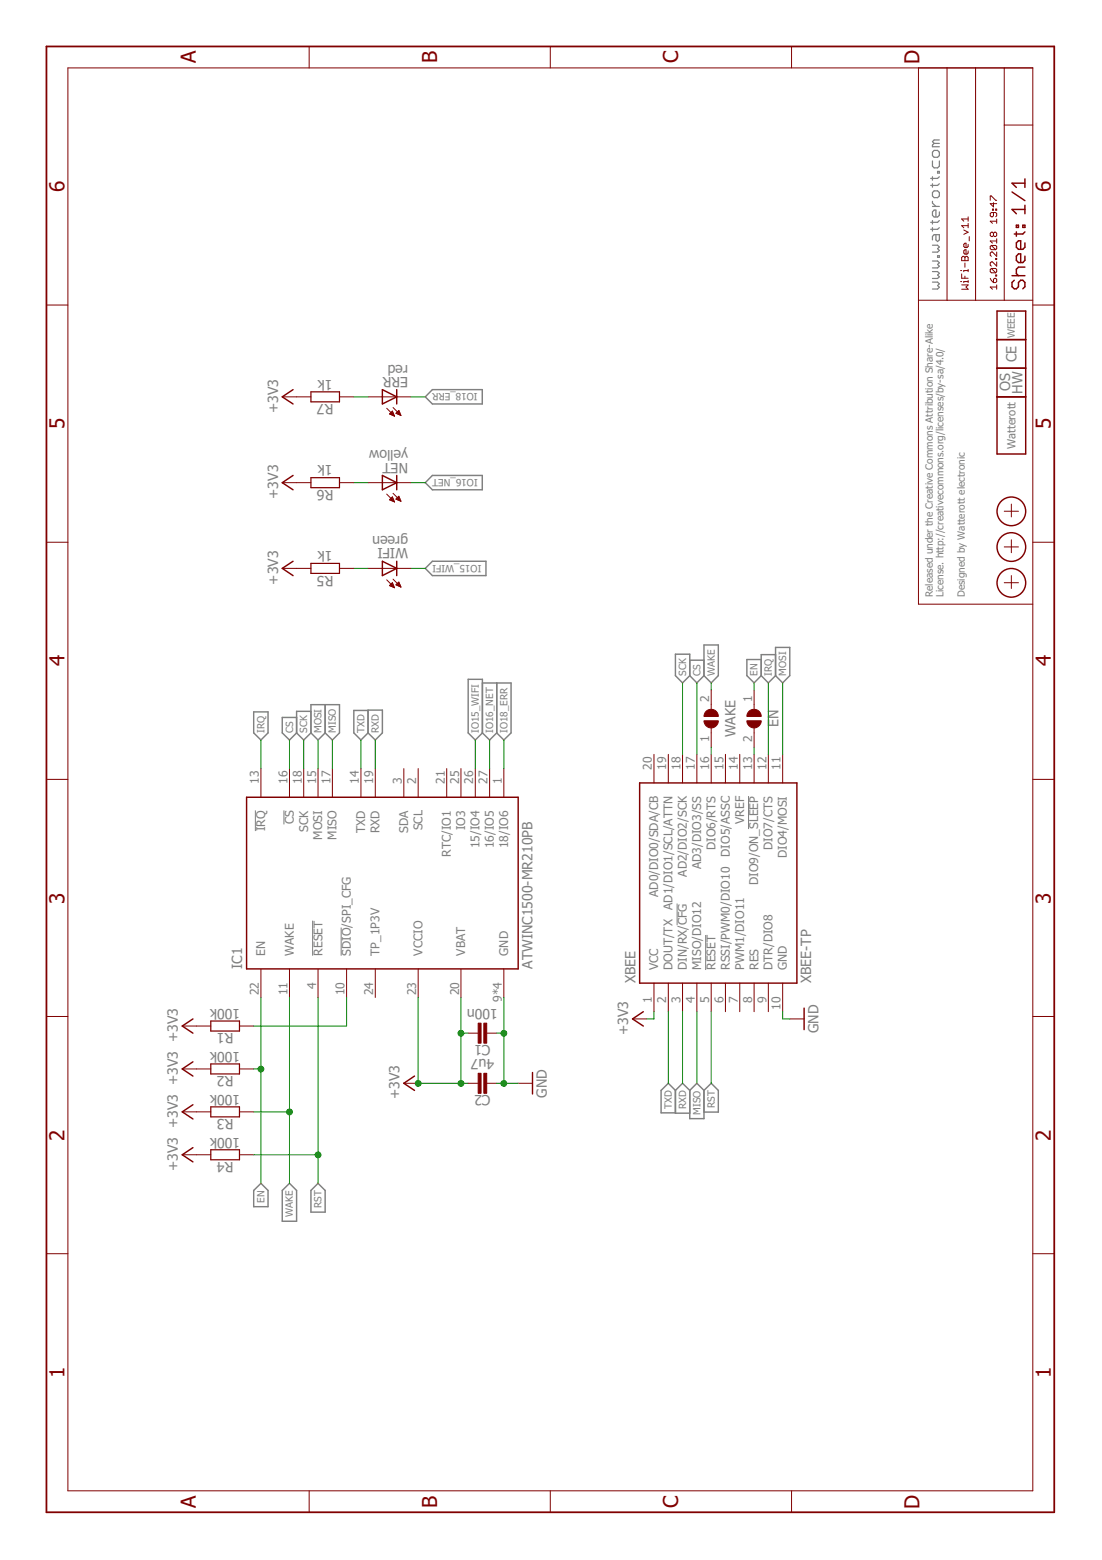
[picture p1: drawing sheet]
<svg xmlns="http://www.w3.org/2000/svg" width="210mm" height="297mm" viewBox="0 0 210 297" stroke-linecap="round" stroke-linejoin="round" font-family="sans-serif">
<g fill="none" stroke="#808080" stroke-width=".23">
<path d="M177.6 30.6v1l.3 .4h.7l.3-.4v-1M177.6 36.7l.3-.4h.7l.3 .4v.6l-.3 .3h-.7l-.3-.3zM177.6 33.7v.6M177.6 35v.6M177.6 38.3v.4l.7 .6M177.6 39.3h1.3M177.9 28.6h.7l.3 .4v.6l-.3 .4h-.7l-.3-.4v-.6zM177.9 27.3l-.3 .3v.3h1.3M177.9 27.3h1M178.6 32.6h.3v.4h-.3zM178.9 35l-.3 .3h-1.3M178.9 33.7l-.3 .3h-1.3"/>
<path d="M178.9 26.6h-1l-.3 .4 .3 .3M177.6 53.7h1l.3 .3-.3 .4 .3 .3-.3 .3h-1M177.6 51.7h1l.3 .3-.3 .4 .3 .3-.3 .3h-1M177.6 49.7h1l.3 .3-.3 .4 .3 .3-.3 .3h-1M177.6 46.7h1l.3 .3-.3 .3 .3 .4-.3 .3h-1M177.6 42v.7M177.6 43.3v.7M178.3 44.7v1l.3 .3 .3-.3v-1h-1l-.3 .3v.7M178.6 48.7h.3v.3h-.3zM178.9 40.3v.7l-.3 .3h-.7l-.3-.3v-.7l.3-.3h.4v1.3M178.9 43.3l-.3 .4h-1.3M178.9 42l-.3 .3h-1.3"/>
</g>
<path d="M48.6 154.3v3.9M54.1 154.3v2.7M142.6 151.6v6.3M59.5 175.3v6.7M65 176.6v5.4M129 172v4.2M134.4 178v6.7" fill="none" stroke="#808080" stroke-width=".19"/>
<g fill="none" stroke="#808080" stroke-width=".28">
<path d="M82.4 74.2h9.5v2.7h-9.5l-1.4-1.3zM82.4 90.5h9.5v2.8h-9.5l-1.4-1.4zM81 108.2l1.4-1.3h10.2v2.7h-10.2zM48.3 135.6h2.8v4l-1.4 1.3-1.4-1.3zM56.5 139.6l1.3 1.3 1.4-1.3M56.5 136.6h-2.7v3l1.3 1.3 1.4-1.3M59.2 139.6v-5.4h5.5v5.4l-1.4 1.3-1.4-1.3M59.2 135.4h-2.7v4.2M59.2 139.6l1.4 1.3 1.3-1.3M61.9 134.2v5.4M70.1 135.2h2.7v4.4l-1.3 1.3-1.4-1.3zM70.1 135.3h-2.7v4.3l1.3 1.3 1.4-1.3"/>
<path d="M89.2 129.3h2.7v10.3l-1.4 1.3-1.3-1.3zM91.9 139.6l1.4 1.3 1.3-1.3M91.9 130h5.4v9.6l-1.3 1.3-1.4-1.3M94.6 130v9.6M128.7 124.6h2.7v4.1l-1.4 1.3-1.3-1.3zM131.4 128.7l1.3 1.3 1.4-1.3M131.4 125.7h2.7M134.1 122.8h2.7v5.9l-1.3 1.3-1.4-1.3zM145 125.6h-2.7v3.1l1.3 1.3 1.4-1.3M145 128.7l1.3 1.3 1.4-1.3M147.7 123.3h2.7v5.4l-1.3 1.3-1.4-1.3zM147.7 124.7h-2.7v4"/>
<path d="M128.7 207.6v4.4h2.7M128.7 207.6l1.3-1.3 1.4 1.3M128.7 207.6l-1.4-1.3-1.4 1.3v4.3h2.8M131.4 207.6v5.4h2.7v-5.4M131.4 207.6l1.3-1.3 1.4 1.3M134.1 207.6l1.4-1.3 1.3 1.3v4.2h-2.7M48.3 226.7l1.4-1.4 1.4 1.4v3.1h-2.8zM53.8 226.7l1.3-1.4 1.4 1.4v5.8h-2.7zM60.6 225.3l1.3 1.4v4.1h-2.7v-4.1z"/>
</g>
<g fill="none" stroke="#800000" stroke-width=".19">
<path d="M12.9 12.9h183.8v271h-183.8zM58.9 8.8v4.1M104.8 8.8v4.1M150.8 8.8v4.1M174.9 12.9v102.1h21.8M180.4 12.9v44.3M185.8 12.9v44.3M191.3 12.9v44.3M188.6 38.1v-.8h.2l.9 .8h.1M189 39.8h.2v.2h-.2zM189.2 38.6v.8l-.6-.6h1.2M189.7 39.8h.1v.2h-.1z"/>
<path d="M191.3 23.8h5.4M8.8 58.1h4.1M174.9 57.2h21.8M183 53.6h.2M183 51.5h.2M183.2 54.3h1.2l-.4 .4 .4 .4h-1.2M183.2 52.2v.8h1.2M183.4 48.8l.4 .2 .4-.2 .2 .2v.6h-1.2v-.6zM183.6 43.8l.8 .4-.8 .4M183.8 49v.6M183.8 50.1v.8M183.8 52.6v.4"/>
<path d="M184.4 46.5v.4l-.2 .2h-.4l-.2-.2v-.4l.4-.2v.8M184.4 47.8v.4l-.2 .2h-.4l-.2-.2v-.4l.4-.2v.8M184.4 51.5h-.8v.2M184.4 53.6h-.8v.2M184.4 41.3v.8M184.4 42.5v.9M184.4 51.3v.4M184.4 53.4v.4M184.4 43h-1.2l.4 .4M184.4 41.7h-1.2l.4 .4M184.6 45.1v.8M188.6 53l.6 .8"/>
<path d="M188.8 46.7h.9l.1 .2v.4l-.1 .2M188.8 51.1h.9l.1 .2v.4l-.1 .2M188.8 51.1l-.2 .2v.4l.2 .2h.9M188.8 46.7l-.2 .2v.4l.2 .2h.9M188.8 51.1l.9 .8M188.8 46.7l.9 .8M189.2 53.2l.5-.2 .1 .2v.4l-.1 .2h-.5zM189.2 40.5v.6l-.2 .2-.4-.2v-.4l.2-.2h.9l.1 .2v.4l-.1 .2M189.2 44.4l.2-.2h.3l.1 .2v.4l-.1 .2-.5-.2M189.2 44.4v.4M189.2 44.4l-.2-.2-.4 .2v.4l.2 .2h.2l.2-.2M189.7 49.2h.1v.2h-.1z"/>
<path d="M189.7 52.4h.1v.2h-.1zM189.8 54.7h-1.2l.4 .4M189.8 41.7v.8M189.8 45.5v.8M189.8 48v.8l-.8-.8-.4 .2v.4l.2 .2M189.8 49.9v.8l-.8-.8h-.2l-.2 .2v.4l.2 .2M189.8 54.3v.8M189.8 45.9h-1.2l.4 .4M189.8 42.1h-1.2l.4 .4M196.7 58.1h4.1M53.8 75.6h5.4M64.7 75.6h2.7"/>
<path d="M70.1 75.6h8.2M73.7 77.7l1.4 1.5M74.2 78.8l.5-.5 .4 .9zM74.3 78.7v.2M74.4 78.6v.3M74.6 78.4v.6M74.7 78.3v.8M74.8 78.5v.6M74.9 77.6l1.5 1.5M75 78.8v.4M75.1 79.1v.1M75.4 78.7l.6-.6 .4 1z"/>
<path d="M75.5 78.6v.1M75.6 78.5v.3M75.8 78.3v.5M75.9 78.2v.7M76 78.3v.7M76.2 78.6v.4M76.3 78.9v.2M53.8 91.9h5.4M64.7 91.9h2.7M70.1 91.9h8.2M73.7 94.1l1.4 1.5M74.2 95.2l.5-.6 .4 1z"/>
<path d="M74.3 95v.2M74.4 94.9v.4M74.6 94.8v.5M74.7 94.7v.7M74.8 94.9v.5M74.9 93.9l1.5 1.5M75 95.2v.3M75.1 95.5h.1M75.4 95l.6-.5 .4 .9zM75.5 95v.1M75.6 94.8v.3M75.8 94.7v.5"/>
<path d="M75.9 94.6v.6M76 94.6v.7M76.2 94.9v.5M76.3 95.2v.2M191.3 97.3h2.7M192.6 96v2.4M8.8 103.3h4.1M53.8 108.2h5.4M64.7 108.2h2.7M70.1 108.2h8.2M73.7 110.4l1.4 1.5M74.2 111.5l.5-.5 .4 .9z"/>
<path d="M74.3 111.4v.1M74.4 111.3v.3M74.6 111.1v.6M74.7 111v.7M74.8 111.2v.6M74.9 110.3l1.5 1.5M75 111.5v.3M75.1 111.8v.1M75.4 111.4l.6-.6 .4 1zM75.5 111.3v.1M75.6 111.1v.4M75.8 111v.5"/>
<path d="M75.9 110.9v.7M76 111v.6M76.2 111.3v.4M76.3 111.6v.1M191.3 104.1h2.7M191.3 111h2.7M192.6 102.8v2.4M192.6 109.6v2.5M196.7 103.3h4.1M135.5 131.4v3.7M135.5 138.6v3.7M143.6 131.4v3.7"/>
<path d="M143.6 138.6v3.7M8.8 148.4h4.1M49.7 146.3v5.5M55.1 146.3v5.5M57.8 146.3v5.5M60.6 146.3v5.5M63.3 146.3v5.5M68.7 146.3v5.5M71.5 146.3v5.5M76.9 146.3v5.5M79.7 146.3v5.5M85.1 146.3v5.5"/>
<path d="M87.8 146.3v5.5M90.5 146.3v5.5M93.3 146.3v5.5M96 146.3v5.5M124.6 143.6v5.5M127.3 143.6v5.5M130 143.6v5.5M132.7 143.6v5.5M135.5 143.6v5.5M138.2 143.6v5.5M140.9 143.6v5.5M143.6 143.6v5.5"/>
<path d="M146.3 143.6v5.5M149.1 143.6v5.5M196.7 148.4h4.1M8.8 193.5h4.1M34.7 195.4h5.5M45.6 195.4h2.7M49.7 184.5v5.4M55.1 184.5v5.4M60.6 184.5v5.4M66 184.5v5.4M71.5 184.5v5.4M79.7 184.5v5.4"/>
<path d="M87.8 184.5v5.4M89.2 196.7h1.9M92.7 196.7h1.9M96 184.5v5.4M120.5 194h2.7M124.6 187.2v5.4M127.3 187.2v5.4M130 187.2v5.4M132.7 187.2v5.4M135.5 187.2v5.4M138.2 187.2v5.4M140.9 187.2v5.4"/>
<path d="M143.6 187.2v5.4M146.3 187.2v5.4M149.1 187.2v5.4M150.4 194h2.8M196.7 193.5h4.1M34.7 203.5h5.5M34.7 211.7h5.5M34.7 219.9h5.5M45.6 203.5h2.7M45.6 211.7h2.7M45.6 219.9h2.7M76.9 206.3h2.8"/>
<path d="M89.2 206.3h1.9M92.7 206.3h1.9M98.7 206.3h2.7M8.8 238.7h4.1M196.7 238.7h4.1M58.9 283.9v4.1M104.8 283.9v4.1M150.8 283.9v4.1"/>
</g>
<g fill="none" stroke="#800000" stroke-width=".28">
<path d="M192.8 36.6l2.4 1.6M195.2 39.9h-2.4l.8 .8M195.2 34.1v1.6M195.2 39.1v1.6M195.2 34.9h-2.4l.8 .8M189.9 59.2h5.5v27.2h-5.5zM192.8 52.5h2.4M193.2 53.4l-.4 .4v.8l.4 .4h.4l.4-.4v-.8l.4-.4h.4l.4 .4v.8l-.4 .4M193.6 42.9h.4v.4h-.4zM193.6 44.2v.8M194.8 42.9h.4v.4h-.4zM195.2 46.2v.9l-.4 .4h-.8l-.4-.4v-.9l.4-.4h.4v1.7"/>
<path d="M195.2 48.8v.8l-.4 .4h-.8l-.4-.4v-.8l.4-.5h.4v1.7M195.2 50.9h-1.2l-.4 .4v.8l.4 .4M195.2 44.2l-.4 .4h-1.6M55.8 74.2l-2 1.4 2 1.3M72.8 74.2l2.8 1.4-2.8 1.3zM75.6 74.2v2.7M189.9 75.6h5.5M189.9 70.1h5.5M189.9 64.7h5.5M55.8 90.5l-2 1.4 2 1.4M72.8 90.5l2.8 1.4-2.8 1.4zM75.6 90.5v2.8"/>
<path d="M55.8 106.9l-2 1.3 2 1.4M72.8 106.9l2.8 1.3-2.8 1.4zM75.6 106.9v2.7M47 151.8h51.7v32.7h-51.7zM121.8 149.1h30v38.1h-30zM36.7 194l-2 1.4 2 1.3M122.5 192.6l-2 1.4 2 1.4M153.2 192v4M36.7 202.2l-2 1.3 2 1.4M36.7 210.4l-2 1.3 2 1.4M36.7 218.5l-2 1.4 2 1.3M79 204.9l-2.1 1.4 2.1 1.3"/>
<path d="M101.4 204.2v4.1"/>
<circle cx="192.6" cy="97.4" r="2.73"/>
<circle cx="192.6" cy="111" r="2.73"/>
<circle cx="192.6" cy="104.2" r="2.73"/>
</g>
<path d="M8.8 8.8h192v279.2h-192z" fill="none" stroke="#800000" stroke-width=".34"/>
<path d="M59.2 74.6h5.5v1.9h-5.5zM59.2 91h5.5v1.9h-5.5zM59.2 107.3h5.5v1.9h-5.5zM40.2 194.4h5.4v1.9h-5.4zM40.2 202.6h5.4v1.9h-5.4zM40.2 210.8h5.4v1.9h-5.4zM40.2 218.9h5.4v1.9h-5.4z" fill="none" stroke="#800000" stroke-width=".23"/>
<g fill="#800000" stroke="#800000" stroke-width=".19">
<path d="M91.1 194.8h.5v3.8h-.5z"/>
<path d="M92.2 194.8h.5v3.8h-.5z"/>
<path d="M91.1 204.4h.5v3.8h-.5z"/>
<path d="M92.2 204.4h.5v3.8h-.5z"/>
</g>
<g fill="#800000" stroke="#800000" stroke-width=".19">
<path d="M134.5 135.4a1.37 1.37 0 0 1 1.5-.2 1.37 1.37 0 0 1 .8 1.2h-2.7z" fill-rule="evenodd"/>
<path d="M134.1 137.2h2.7a1.37 1.37 0 0 1-1.3 1.4 1.37 1.37 0 0 1-1.4-1.4z" fill-rule="evenodd"/>
<path d="M142.3 137.2h2.7a1.37 1.37 0 0 1-1.4 1.4 1.37 1.37 0 0 1-1.3-1.4z" fill-rule="evenodd"/>
<path d="M142.7 135.4a1.37 1.37 0 0 1 1.5-.2 1.37 1.37 0 0 1 .8 1.2h-2.7v-.4z" fill-rule="evenodd"/>
</g>
<g fill="none" stroke="#008000" stroke-width=".19">
<path d="M67.4 75.6h2.7M78.3 75.6h2.7M67.4 91.9h2.7M78.3 91.9h2.7M67.4 108.2h2.7M78.3 108.2h2.7M130 130v13.6M132.7 130v13.6M135.5 130v1.4M143.6 130v1.4M146.3 130v13.6M149.1 130v13.6"/>
<path d="M49.7 140.9v5.4M55.1 140.9v5.4M57.8 140.9v5.4M60.6 140.9v5.4M63.3 140.9v5.4M68.7 140.9v5.4M71.5 140.9v5.4M90.5 140.9v5.4M93.3 140.9v5.4M96 140.9v5.4M135.5 142.3v1.3M143.6 142.3v1.3"/>
<path d="M49.7 189.9v35.4M55.1 189.9v35.4M60.6 189.9v35.4M66 189.9v5.5h-17.7M79.7 189.9v16.4h9.5M87.8 196.7h1.4M87.8 189.9v16.4M94.6 196.7h1.4M96 189.9v16.4M124.6 192.6v1.4h-1.4M127.3 192.6v13.7M130 192.6v13.7"/>
<path d="M132.7 192.6v13.7M135.5 192.6v13.7M149.1 192.6v1.4h1.3M48.3 219.9h12.3M48.3 203.5h1.4M48.3 211.7h6.8M94.6 206.3h4.1"/>
</g>
<g fill="#008000" stroke="#008000" stroke-width=".19">
<circle cx="96" cy="196.7" r=".55"/>
<circle cx="96" cy="206.3" r=".55"/>
<circle cx="87.8" cy="196.7" r=".55"/>
<circle cx="79.7" cy="206.3" r=".55"/>
<circle cx="87.8" cy="206.3" r=".55"/>
<circle cx="60.6" cy="219.9" r=".55"/>
<circle cx="49.7" cy="203.6" r=".55"/>
<circle cx="55.1" cy="211.7" r=".55"/>
</g>
<g font-size="3.9" fill="#800000">
<text x="37.3" y="12.1" transform="rotate(-90 37.3 12.1)">A</text>
<text x="83.2" y="12.1" transform="rotate(-90 83.2 12.1)">B</text>
<text x="129.2" y="12.1" transform="rotate(-90 129.2 12.1)">C</text>
<text x="175.1" y="12.2" transform="rotate(-90 175.1 12.2)">D</text>
<text x="12.3" y="36.6" transform="rotate(-90 12.3 36.6)">6</text>
<text x="200.2" y="36.6" transform="rotate(-90 200.2 36.6)">6</text>
<text x="12.3" y="81.7" transform="rotate(-90 12.3 81.7)">5</text>
<text x="200.2" y="81.7" transform="rotate(-90 200.2 81.7)">5</text>
<text x="12.3" y="126.9" transform="rotate(-90 12.3 126.9)">4</text>
<text x="200.2" y="126.9" transform="rotate(-90 200.2 126.9)">4</text>
<text x="12.3" y="172.1" transform="rotate(-90 12.3 172.1)">3</text>
<text x="200.2" y="172.1" transform="rotate(-90 200.2 172.1)">3</text>
<text x="12.3" y="217.2" transform="rotate(-90 12.3 217.2)">2</text>
<text x="200.2" y="217.2" transform="rotate(-90 200.2 217.2)">2</text>
<text x="12.3" y="262.4" transform="rotate(-90 12.3 262.4)">1</text>
<text x="200.2" y="262.4" transform="rotate(-90 200.2 262.4)">1</text>
<text x="37.3" y="287.1" transform="rotate(-90 37.3 287.1)">A</text>
<text x="83.2" y="287.1" transform="rotate(-90 83.2 287.1)">B</text>
<text x="129.2" y="287.1" transform="rotate(-90 129.2 287.1)">C</text>
<text x="175.1" y="287.2" transform="rotate(-90 175.1 287.2)">D</text>
</g>
<g font-size="2.7" fill="#808080">
<text x="77.7" y="69.4" transform="rotate(-180 77.7 69.4)">red</text>
<text x="77.7" y="71.7" transform="rotate(-180 77.7 71.7)">ERR</text>
<text x="193.6" y="68.9" transform="rotate(-90 193.6 68.9)">CE</text>
<text x="63.3" y="72.3" transform="rotate(-180 63.3 72.3)">1k</text>
<text x="63.5" y="76.9" transform="rotate(-180 63.5 76.9)">R7</text>
<text x="192.4" y="74.5" transform="rotate(-90 192.4 74.5)">OS</text>
<text x="194.8" y="75" transform="rotate(-90 194.8 75)">HW</text>
<text x="53" y="78.6" transform="rotate(-90 53 78.6)">+3V3</text>
<text x="63.3" y="88.6" transform="rotate(-180 63.3 88.6)">1k</text>
<text x="77.7" y="85.8" transform="rotate(-180 77.7 85.8)">yellow</text>
<text x="77.7" y="88.1" transform="rotate(-180 77.7 88.1)">NET</text>
<text x="53" y="95" transform="rotate(-90 53 95)">+3V3</text>
<text x="63.5" y="93.3" transform="rotate(-180 63.5 93.3)">R6</text>
<text x="63.3" y="105" transform="rotate(-180 63.3 105)">1k</text>
<text x="77.7" y="102.1" transform="rotate(-180 77.7 102.1)">green</text>
<text x="77.7" y="104.4" transform="rotate(-180 77.7 104.4)">WIFI</text>
<text x="53" y="111.3" transform="rotate(-90 53 111.3)">+3V3</text>
<text x="63.5" y="109.6" transform="rotate(-180 63.5 109.6)">R5</text>
<text x="140.1" y="140.4" transform="rotate(-90 140.1 140.4)">WAKE</text>
<text x="148.3" y="138.5" transform="rotate(-90 148.3 138.5)">EN</text>
<text x="46.1" y="184.5" transform="rotate(-90 46.1 184.5)">IC1</text>
<text x="101.4" y="184.5" transform="rotate(-90 101.4 184.5)">ATWINC1500-MR210PB</text>
<text x="121" y="187.2" transform="rotate(-90 121 187.2)">XBEE</text>
<text x="154.5" y="187.2" transform="rotate(-90 154.5 187.2)">XBEE-TP</text>
<text x="44.4" y="196.7" transform="rotate(-180 44.4 196.7)">R1</text>
<text x="45.7" y="192.1" transform="rotate(-180 45.7 192.1)">100k</text>
<text x="94.8" y="192.1" transform="rotate(-180 94.8 192.1)">100n</text>
<text x="119.7" y="197.1" transform="rotate(-90 119.7 197.1)">+3V3</text>
<text x="155.9" y="196.7" transform="rotate(-90 155.9 196.7)">GND</text>
<text x="45.7" y="200.3" transform="rotate(-180 45.7 200.3)">100k</text>
<text x="93.4" y="198.9" transform="rotate(-180 93.4 198.9)">C1</text>
<text x="94.1" y="201.6" transform="rotate(-180 94.1 201.6)">4u7</text>
<text x="44.4" y="204.9" transform="rotate(-180 44.4 204.9)">R2</text>
<text x="45.7" y="208.4" transform="rotate(-180 45.7 208.4)">100k</text>
<text x="76.1" y="209.3" transform="rotate(-90 76.1 209.3)">+3V3</text>
<text x="93.4" y="208.4" transform="rotate(-180 93.4 208.4)">C2</text>
<text x="104.1" y="209" transform="rotate(-90 104.1 209)">GND</text>
<text x="44.4" y="213.1" transform="rotate(-180 44.4 213.1)">R3</text>
<text x="44.4" y="221.2" transform="rotate(-180 44.4 221.2)">R4</text>
<text x="45.7" y="216.6" transform="rotate(-180 45.7 216.6)">100k</text>
<text x="33.9" y="223" transform="rotate(-90 33.9 223)">+3V3 +3V3 +3V3 +3V3</text>
</g>
<g font-size="2.3" fill="#808080">
<text x="135.1" y="133.7" transform="rotate(-90 135.1 133.7)">2</text>
<text x="143.2" y="133.7" transform="rotate(-90 143.2 133.7)">1</text>
<text x="135.1" y="141.2" transform="rotate(-90 135.1 141.2)">1</text>
<text x="143.2" y="141.2" transform="rotate(-90 143.2 141.2)">2</text>
<text x="49.3" y="149.3" transform="rotate(-90 49.3 149.3)">13</text>
<text x="54.8" y="149.3" transform="rotate(-90 54.8 149.3)">16</text>
<text x="57.5" y="149.3" transform="rotate(-90 57.5 149.3)">18</text>
<text x="60.2" y="149.3" transform="rotate(-90 60.2 149.3)">15</text>
<text x="62.9" y="149.3" transform="rotate(-90 62.9 149.3)">17</text>
<text x="68.4" y="149.3" transform="rotate(-90 68.4 149.3)">14</text>
<text x="71.1" y="149.3" transform="rotate(-90 71.1 149.3)">19</text>
<text x="76.5" y="149.3" transform="rotate(-90 76.5 149.3)">3</text>
<text x="79.3" y="149.3" transform="rotate(-90 79.3 149.3)">2</text>
<text x="84.7" y="149.3" transform="rotate(-90 84.7 149.3)">21</text>
<text x="87.4" y="149.3" transform="rotate(-90 87.4 149.3)">25</text>
<text x="90.2" y="149.3" transform="rotate(-90 90.2 149.3)">26</text>
<text x="92.9" y="149.3" transform="rotate(-90 92.9 149.3)">27</text>
<text x="95.6" y="149.3" transform="rotate(-90 95.6 149.3)">1</text>
<text x="124.2" y="146.6" transform="rotate(-90 124.2 146.6)">20</text>
<text x="126.9" y="146.6" transform="rotate(-90 126.9 146.6)">19</text>
<text x="129.6" y="146.6" transform="rotate(-90 129.6 146.6)">18</text>
<text x="132.4" y="146.6" transform="rotate(-90 132.4 146.6)">17</text>
<text x="135.1" y="146.6" transform="rotate(-90 135.1 146.6)">16</text>
<text x="137.8" y="146.6" transform="rotate(-90 137.8 146.6)">15</text>
<text x="140.5" y="146.6" transform="rotate(-90 140.5 146.6)">14</text>
<text x="143.2" y="146.6" transform="rotate(-90 143.2 146.6)">13</text>
<text x="146" y="146.6" transform="rotate(-90 146 146.6)">12</text>
<text x="148.7" y="146.6" transform="rotate(-90 148.7 146.6)">11</text>
<text x="50.5" y="158.2" transform="rotate(-90 50.5 158.2)">IRQ</text>
<text x="55.9" y="157" transform="rotate(-90 55.9 157)">CS</text>
<text x="58.7" y="158.3" transform="rotate(-90 58.7 158.3)">SCK</text>
<text x="61.4" y="159.9" transform="rotate(-90 61.4 159.9)">MOSI</text>
<text x="64.1" y="159.9" transform="rotate(-90 64.1 159.9)">MISO</text>
<text x="69.6" y="158.6" transform="rotate(-90 69.6 158.6)">TXD</text>
<text x="72.3" y="158.6" transform="rotate(-90 72.3 158.6)">RXD</text>
<text x="77.7" y="158.5" transform="rotate(-90 77.7 158.5)">SDA</text>
<text x="80.5" y="158.1" transform="rotate(-90 80.5 158.1)">SCL</text>
<text x="88.6" y="158.1" transform="rotate(-90 88.6 158.1)">IO3</text>
<text x="91.3" y="161.5" transform="rotate(-90 91.3 161.5)">15/IO4</text>
<text x="94.1" y="161.5" transform="rotate(-90 94.1 161.5)">16/IO5</text>
<text x="96.8" y="161.5" transform="rotate(-90 96.8 161.5)">18/IO6</text>
<text x="136.3" y="161.9" transform="rotate(-90 136.3 161.9)">DIO6/RTS</text>
<text x="141.7" y="156.9" transform="rotate(-90 141.7 156.9)">VREF</text>
<text x="147.2" y="161.8" transform="rotate(-90 147.2 161.8)">DIO7/CTS</text>
<text x="85.9" y="163.1" transform="rotate(-90 85.9 163.1)">RTC/IO1</text>
<text x="130.8" y="166.9" transform="rotate(-90 130.8 166.9)">AD2/DIO2/SCK</text>
<text x="133.5" y="165.5" transform="rotate(-90 133.5 165.5)">AD3/DIO3/SS</text>
<text x="139" y="163.1" transform="rotate(-90 139 163.1)">DIO5/ASSC</text>
<text x="149.9" y="163.4" transform="rotate(-90 149.9 163.4)">DIO4/MOSI</text>
<text x="125.4" y="170.8" transform="rotate(-90 125.4 170.8)">AD0/DIO0/SDA/CB</text>
<text x="128.1" y="173.2" transform="rotate(-90 128.1 173.2)">AD1/DIO1/SCL/ATTN</text>
<text x="144.4" y="168.5" transform="rotate(-90 144.4 168.5)">DIO9/ON_SLEEP</text>
<text x="50.5" y="182" transform="rotate(-90 50.5 182)">EN</text>
<text x="56" y="182" transform="rotate(-90 56 182)">WAKE</text>
<text x="61.4" y="182" transform="rotate(-90 61.4 182)">RESET</text>
<text x="66.8" y="182" transform="rotate(-90 66.8 182)">SDIO/SPI_CFG</text>
<text x="72.3" y="182" transform="rotate(-90 72.3 182)">TP_1P3V</text>
<text x="80.5" y="182" transform="rotate(-90 80.5 182)">VCCIO</text>
<text x="88.6" y="182" transform="rotate(-90 88.6 182)">VBAT</text>
<text x="96.8" y="182" transform="rotate(-90 96.8 182)">GND</text>
<text x="125.4" y="184.7" transform="rotate(-90 125.4 184.7)">VCC</text>
<text x="128.1" y="184.7" transform="rotate(-90 128.1 184.7)">DOUT/TX</text>
<text x="130.8" y="184.7" transform="rotate(-90 130.8 184.7)">DIN/RX/CFG</text>
<text x="133.6" y="184.7" transform="rotate(-90 133.6 184.7)">MISO/DIO12</text>
<text x="136.3" y="184.7" transform="rotate(-90 136.3 184.7)">RESET</text>
<text x="139" y="184.7" transform="rotate(-90 139 184.7)">RSSI/PWM0/DIO10</text>
<text x="141.7" y="184.7" transform="rotate(-90 141.7 184.7)">PWM1/DIO11</text>
<text x="144.4" y="184.7" transform="rotate(-90 144.4 184.7)">RES</text>
<text x="147.2" y="184.7" transform="rotate(-90 147.2 184.7)">DTR/DIO8</text>
<text x="149.9" y="184.7" transform="rotate(-90 149.9 184.7)">GND</text>
<text x="49.3" y="189.5" transform="rotate(-90 49.3 189.5)">22</text>
<text x="54.8" y="189.5" transform="rotate(-90 54.8 189.5)">11</text>
<text x="60.2" y="188.3" transform="rotate(-90 60.2 188.3)">4</text>
<text x="65.6" y="189.5" transform="rotate(-90 65.6 189.5)">10</text>
<text x="71.1" y="189.5" transform="rotate(-90 71.1 189.5)">24</text>
<text x="79.3" y="189.5" transform="rotate(-90 79.3 189.5)">23</text>
<text x="87.4" y="189.5" transform="rotate(-90 87.4 189.5)">20</text>
<text x="95.6" y="190.8" transform="rotate(-90 95.6 190.8)">9*4</text>
<text x="124.2" y="191" transform="rotate(-90 124.2 191)">1</text>
<text x="126.9" y="191" transform="rotate(-90 126.9 191)">2</text>
<text x="129.6" y="191" transform="rotate(-90 129.6 191)">3</text>
<text x="132.4" y="191" transform="rotate(-90 132.4 191)">4</text>
<text x="135.1" y="191" transform="rotate(-90 135.1 191)">5</text>
<text x="137.8" y="191" transform="rotate(-90 137.8 191)">6</text>
<text x="140.5" y="191" transform="rotate(-90 140.5 191)">7</text>
<text x="143.2" y="191" transform="rotate(-90 143.2 191)">8</text>
<text x="146" y="191" transform="rotate(-90 146 191)">9</text>
<text x="148.7" y="192.2" transform="rotate(-90 148.7 192.2)">10</text>
</g>
<text font-size="2.1" fill="#808080" x="193.4" y="85.5" transform="rotate(-90 193.4 85.5)">Watterott</text>
<g font-size="1.9" fill="#808080">
<text x="193.3" y="64.4" transform="rotate(-90 193.3 64.4)">WEEE</text>
<text x="91" y="74.9" transform="rotate(-180 91 74.9)">IO18_ERR</text>
<text x="91" y="91.2" transform="rotate(-180 91 91.2)">IO16_NET</text>
<text x="91.7" y="107.6" transform="rotate(-180 91.7 107.6)">IO15_WIFI</text>
<text x="177.7" y="113.7" transform="rotate(-90 177.7 113.7)">Released under the Creative Commons Attribution Share-Alike</text>
<text x="179.7" y="113.7" transform="rotate(-90 179.7 113.7)">License. http://creativecommons.org/licenses/by-sa/4.0/</text>
<text x="183.8" y="113.7" transform="rotate(-90 183.8 113.7)">Designed by Watterott electronic</text>
<text x="130.7" y="128.7" transform="rotate(-90 130.7 128.7)">SCK</text>
<text x="133.4" y="128.7" transform="rotate(-90 133.4 128.7)">CS</text>
<text x="136.1" y="128.7" transform="rotate(-90 136.1 128.7)">WAKE</text>
<text x="144.3" y="128.7" transform="rotate(-90 144.3 128.7)">EN</text>
<text x="147" y="128.7" transform="rotate(-90 147 128.7)">IRQ</text>
<text x="149.8" y="128.7" transform="rotate(-90 149.8 128.7)">MOSI</text>
<text x="50.4" y="139.5" transform="rotate(-90 50.4 139.5)">IRQ</text>
<text x="55.8" y="139.5" transform="rotate(-90 55.8 139.5)">CS</text>
<text x="58.5" y="139.5" transform="rotate(-90 58.5 139.5)">SCK</text>
<text x="61.3" y="139.5" transform="rotate(-90 61.3 139.5)">MOSI</text>
<text x="64" y="139.5" transform="rotate(-90 64 139.5)">MISO</text>
<text x="69.4" y="139.5" transform="rotate(-90 69.4 139.5)">TXD</text>
<text x="72.2" y="139.5" transform="rotate(-90 72.2 139.5)">RXD</text>
<text x="91.2" y="139.5" transform="rotate(-90 91.2 139.5)">IO15_WIFI</text>
<text x="93.9" y="139.5" transform="rotate(-90 93.9 139.5)">IO16_NET</text>
<text x="96.7" y="139.5" transform="rotate(-90 96.7 139.5)">IO18_ERR</text>
<text x="128" y="211.1" transform="rotate(-90 128 211.1)">TXD</text>
<text x="130.7" y="211.2" transform="rotate(-90 130.7 211.2)">RXD</text>
<text x="133.4" y="212.2" transform="rotate(-90 133.4 212.2)">MISO</text>
<text x="136.1" y="211" transform="rotate(-90 136.1 211)">RST</text>
<text x="50.4" y="229" transform="rotate(-90 50.4 229)">EN</text>
<text x="55.8" y="231.7" transform="rotate(-90 55.8 231.7)">WAKE</text>
<text x="61.3" y="230" transform="rotate(-90 61.3 230)">RST</text>
</g>
</svg>
